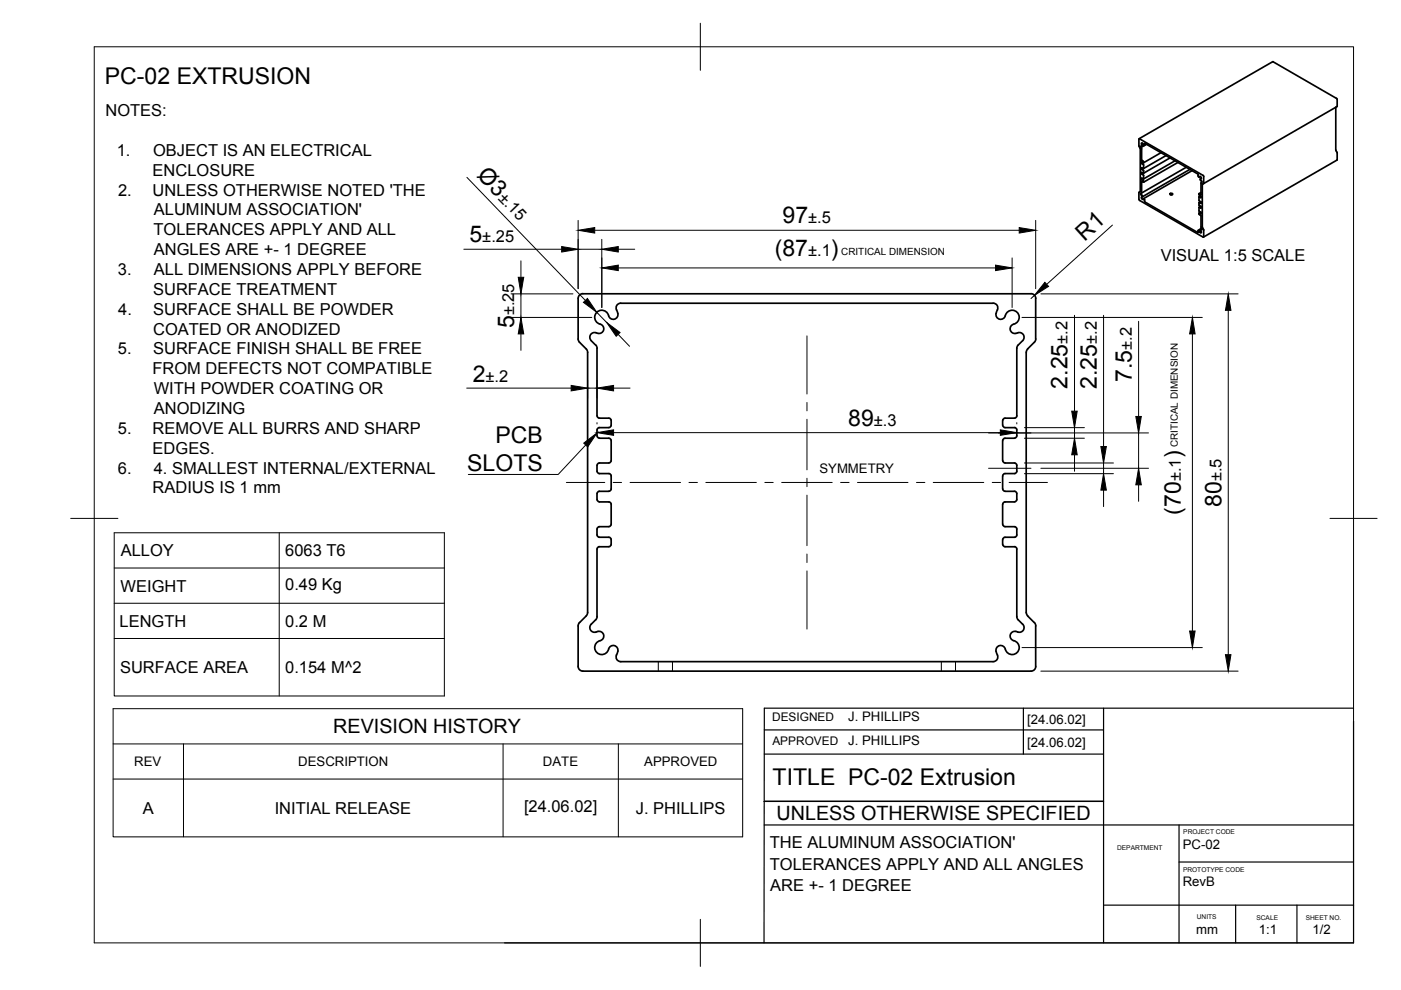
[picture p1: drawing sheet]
<svg xmlns="http://www.w3.org/2000/svg" width="297mm" height="210mm" viewBox="0 0 297 210" stroke-linecap="round" stroke-linejoin="round" font-family="sans-serif">
<!-- layer: Visible -->
<g fill="none" stroke="#000" stroke-width=".36">
<path d="M269.8 13.1l-28.3 16.3M269.8 13.1h.1M269.9 13.1l13.5 7.8M241.5 31.1l.2 .3M241.6 29.4l13.5 7.8 .1 .2v1.4M241.6 29.4l-.1 .1v1.5M241.7 31.4v9.2M241.9 31.2l.1 .4M242 38.5v2.4M242 31.6v2.3M242 34.4v.2M242 35.6v.2"/>
<path d="M242 36.6v.2M242 37.8v.2M242 36.8l.1 .1M242 37.8l.5 .1M242 38.5l.5 .1M242 38l.5 .4M242 35.6l.5 .1M242 34.6l.5 .4M242 33.9l.5 .4M242 35.8l.5 .4M242 34.4l.5 .1M242.1 36.9l.4 .3"/>
<path d="M242.1 36.6l.3 .1M242.1 36.5l-.1 .1M242.1 30.8l.2 .2h-.5l.1 .2M242.5 34.3v.2M242.5 36.2v.5M242.5 37.2v.7M242.5 38.4v.2M242.5 36.7h-.1M242.7 30.7l-.1 .2-.3-.5-.3-.1 .1 .5M242.7 30.7v-.3l11.2 6.5M243.1 30.6l-.9 .5M246.1 32.4l-3.7 2.1"/>
<path d="M247.2 33l-4.7 2.7v-.7M248.1 33.5l-5.7 3.2M249.1 34.1l-6.7 3.8M249.7 34.5l-7.3 4.1M251.5 35.5l-9.6 5.5 .1 .4M252.3 35.9l-10.1 5.8M252.7 36.2l-10.3 5.9M253.9 36.9l.1 .5 .3 .1M254.3 37.5l.1-.1 .3 .2v.3l-.3 .2 .2 .2M254.5 37.4l-.2 .2M254.6 38.3h.1M254.6 38.8v2.4"/>
<path d="M254.7 38.3l.2 .3-.2 .2M254.7 37.8l-.2 .1M255 39l-.1 9.1 .3 .5M255.2 38.8v.1M283.3 22.7l-.1 9.1 .3 .6v1.5l-28.3 16.4M283.4 20.8l.1 .3v1.4M283.5 22.5l-28.5 16.5M241.5 40.9v1.4l.1 .2M241.5 40.7v.1M241.6 42.5l13.5 7.7h.1M241.7 40.7l-.2 .1M242 41.4h.1"/>
<path d="M242.1 41.4l.2 .2-.3 .1v.4l.3 .2 .3-.1 .1 .2M242.7 42.4l.1 .4 11.1 6.5M248.1 41h.3l.2 .2-.3 .1-.3-.1zM248.2 41.3h.2M254.2 43v.5l.4 .2M254.2 41.8l.1 .8M254.2 41.1l.1 .3M254.2 41.1l.4 .1M254.3 42.6l.3 .2M254.3 41.4l.3 .1M254.3 43l.3 .1M254.3 43h-.1"/>
<path d="M254.3 49l-.3-.2 .1 .4-.2 .1M254.6 43.7l-.4 .3M254.6 45l-.4 .2M254.6 41.5l-.4 .2M254.6 42.8l-.4 .2M254.6 45v.3l-.4-.1v.2l.4 .4 .1 2.5M254.6 43.7v.2M254.6 42.8v.3M254.6 41.5v.4l-.4-.1M254.6 43.9v.2M254.6 40.8l-.4 .3M254.6 44.1l-.4-.1v.7l.4 .3"/>
<path d="M254.7 48.7l-.3-.1 .3 .5v.3l-.4-.4M254.7 48.3l.2 .3-.2 .1M254.8 48.4l-.8 .4M255.2 48.6v1.6M123.6 62.3h95a.97 .97 0 0 1 1 1v8.6l-.3 .7M123.6 62.3a1.01 1.01 0 0 0-1 1v8.8l1.7 1.9 .3 .7M124.6 74.7v55.2l-.3 .7M125.3 72.2l1 1M126.3 73.1l.3 .8M126.6 73.9v14.3l.2 .4 .3 .1h2l.4 .2 .1 1.3-.3 .4h-.2M126.8 70.7a1.05 1.05 0 0 0-1.5 .1 1.05 1.05 0 0 0 0 1.4M127.2 68.7a1.49 1.49 0 0 1-.7-2.5 1.49 1.49 0 0 1 2.5 .7 1.04 1.04 0 0 0 1.5 .7 1.04 1.04 0 0 0 .3-1.6 1.04 1.04 0 0 1-.1-1.1 1.04 1.04 0 0 1 .9-.6h78.9a1.11 1.11 0 0 1 1 .7 1.11 1.11 0 0 1-.2 1.2 1.02 1.02 0 0 0 .5 1.4 1.02 1.02 0 0 0 1.3-.7 1.49 1.49 0 0 1 2.5-.7 1.49 1.49 0 0 1-.7 2.5 1.01 1.01 0 0 0-.7 1.2 1.01 1.01 0 0 0 1.2 .8"/>
<path d="M127.2 68.7a1.01 1.01 0 0 1 .8 1.2 1.01 1.01 0 0 1-1.2 .8M215.4 70.7a1.05 1.05 0 0 1 1.4 .1 1.05 1.05 0 0 1 0 1.4M215.6 73.9v14.3l-.3 .4-.2 .1h-2l-.4 .2-.1 1.3 .2 .4h.3M216.8 72.2l-1.1 1.2-.1 .5M217.6 74.7v55.2l.3 .7M217.9 74l-.3 .7M219.3 72.6l-1.4 1.4M126.6 98.7v1.2l.2 .4 2.3 .1 .4 .3 .1 .2-.1 3-.4 .3h-2.3l-.2 .5M127.1 90.7h2M127.1 90.6l-.3 .1-.2 .5 .1 1.4 .4 .3h2l.4 .3 .1 .2M129.6 93.4l-.1 4.5-.4 .3h-2h-.3l-.2 .5M212.6 93.4l.1 4.5 .4 .3h2h.2l.3 .5"/>
<path d="M213.1 90.7h2M215.1 90.6l.2 .1 .3 .4-.1 1.5-.4 .3h-2l-.4 .3-.1 .2M215.6 98.7v1.2l-.3 .4-2.2 .1-.3 .1-.2 .4 .1 3 .4 .3h2.2l.3 .5M126.6 104.7l.1 1.5 .4 .2M127.1 106.4h2l.4 .3 .1 4.5-.3 .4h-.2M129.1 111.7h-2.3l-.2 .5v1.2l.2 .4 .3 .1 2.2 .1 .3 .4M129.6 114.4v1l-.3 .4-2.2 .1-.4 .2-.1 .3v14.3l-.3 .7M212.6 114.4v1l.2 .4 2.3 .1 .4 .2 .1 .3v14.3l.1 .5 1.1 1.1M213.1 111.7h2.2l.3 .5v1.2l-.3 .4-.2 .1-2.3 .1-.2 .4M215.1 106.4h-2l-.4 .3-.1 4.5 .2 .4h.3M215.6 104.7l-.1 1.5-.4 .2M122.6 132.7v8.6a1.01 1.01 0 0 0 1 1"/>
<path d="M122.9 132l-.3 .7M124.3 130.6l-1.4 1.4M126.3 131.4l-1 .9a1.05 1.05 0 0 0 0 1.5 1.05 1.05 0 0 0 1.5 .1M126.8 133.9a1.01 1.01 0 0 1 1.2 .7 1.01 1.01 0 0 1-.8 1.2M127.2 135.8a1.49 1.49 0 0 0-.7 2.5 1.49 1.49 0 0 0 2.5-.7M129 137.6a1.01 1.01 0 0 1 1.3-.7 1.01 1.01 0 0 1 .7 1.2M130.7 138.8a1.01 1.01 0 0 0 .9 1.5h78.9a1.01 1.01 0 0 0 1-1.5M131 138.1l-.3 .7M211.2 138.1l.3 .7M213.1 137.6a1.01 1.01 0 0 0-1.2-.7 1.01 1.01 0 0 0-.7 1.2M216.8 132.3a1.05 1.05 0 0 1 0 1.5 1.05 1.05 0 0 1-1.4 .1 1 1 0 0 0-1.2 .7 1 1 0 0 0 .7 1.2 1.49 1.49 0 0 1 .8 2.5 1.49 1.49 0 0 1-2.6-.7M217.9 130.6l1.4 1.4"/>
<path d="M219.3 132l.3 .7M219.6 132.7v8.6a1.01 1.01 0 0 1-1 1h-95"/>
</g>
<!-- layer: Hidden -->
<path d="M139.6 140.3v2M142.6 140.3v2M199.6 140.3v2M202.6 140.3v2" fill="none" stroke="#000" stroke-width=".21"/>
<!-- layer: BORDER -->
<path d="M20 9.9h267v190h-267zM148.5 4.9v10M15 109.9h10M282 109.9h10M148.5 194.9v10" fill="none" stroke="#000" stroke-width=".21"/>
<!-- layer: TITLEBLOCK -->
<g fill="none" stroke="#000" stroke-width=".25">
<path d="M162.1 154.8h71.9M162.1 159.9h71.9M217 150.1v9.8M234 150.1v49.8M287 152.9v47h-180M287 150.1h-124.9l-.1 49.8M162 169.9h72M162 174.9h125M234 169.9h-72h72M250 174.9v25M234 191.9h53M250 182.8h36.9"/>
<path d="M262 191.9v8M275 191.9v8"/>
</g>
<!-- layer: Custom Tables -->
<path d="M24.2 113h70v34.6h-70zM59.2 113v34.6M24.2 120.4h70M24.2 127.9h70M24.2 135.4h70M24 150.3h133.5v27.1h-133.5zM24 157.7h133.5M38.9 157.7v19.7M106.7 157.7v19.7M131.1 157.7v19.7M24 165.2h133.5" fill="none" stroke="#000" stroke-width=".21"/>
<!-- layer: FD_Dimensions -->
<g fill="none" stroke="#000" stroke-width=".21">
<path d="M99 37.6l25.1 26.1M98.3 52.8h20.8M110.4 55.3v3.5M122.6 46.7v14.5M122.6 52.8h5M126.1 48.8h90M127.6 50.8v14.4M131.1 56.8h80M131.1 52.8h3.5M214.6 54.7v10.5M219.6 46.7v14.5M235.9 47.7l-14 12.6"/>
<path d="M108.4 62.3h13.1M108.4 67.3h17.1M110.4 62.3v5M110.4 70.8v3.5M126.5 66.2l2.1 2.2M131.1 70.9l2.4 2.5M216.7 67.3h38.2M219.3 62.6l-.7 .7M220.7 62.3h41.8M227.8 66.9v20.3M234 66.9v27.8M241.4 68.1v20.2"/>
<path d="M252.8 70.8v63M260.4 65.8v73M99 82.3h22.1M124.6 80.6v3.8M124.6 82.3h2M126.6 80.6v3.8M126.6 89.6v.3M130.1 82.3h3.5M130.1 91.7h82M211.7 91.8h31.8M215.6 89.6v.3M217.2 98.2h18.9"/>
<path d="M217.2 92.9h12.7M217.2 90.7h12.7M220.7 99.3h22.8M227.8 90.7v2.2M227.8 96.4v3.5M234 98.2v2.2M241.4 91.8v7.5M217.2 100.4h18.9M234 103.9v3.5M241.4 102.8v3.5M216.7 137.3h38.2M220.7 142.3h41.8"/>
</g>
<g fill="#000" stroke="#000" stroke-width=".21">
<path d="M109.9 58.8h1.1l-.6 3.5zM119.1 52.3l3.5 .5-3.5 .6zM122.6 48.8l3.5-.5v1.1zM127.6 56.8l3.5-.6v1.2zM127.6 52.8l3.5-.5v1.1zM211.1 56.2l3.5 .6-3.5 .6zM216.1 48.3l3.5 .5-3.5 .6zM221.5 59.9l.8 .8-3 1.9zM110.4 67.3l.6 3.5h-1.1zM123.7 64.1l.8-.8 2 2.9zM128.6 68.4l2.9 2.1-.9 .8zM252.8 67.3l.6 3.5h-1.2z"/>
<path d="M260.4 62.3l.6 3.5h-1.2zM121.1 81.7l3.5 .6-3.5 .6zM126.6 82.3l3.5-.6v1.2zM126.6 91.7l3.5-.6v1.2zM212.1 91.1l3.5 .6-3.5 .6zM227.8 92.9l.6 3.5h-1.2zM227.2 87.2h1.2l-.6 3.5zM233.4 94.7h1.2l-.6 3.5zM240.8 88.3h1.2l-.6 3.5zM234 100.4l.6 3.5h-1.2zM241.4 99.3l.6 3.5h-1.2zM252.2 133.8h1.2l-.6 3.5z"/>
<path d="M259.8 138.8h1.2l-.6 3.5z"/>
</g>
<!-- layer: Smart Centers -->
<g fill="none" stroke="#000" stroke-width=".21">
<path d="M171.1 71.2v12.3M171.1 85.3v1.8M171.1 88.9v10.7M209.6 91.8h9M209.6 99.3h9M120.1 102.3h8.1M130 102.3h1.8M133.6 102.3h10.7M146.1 102.3h1.8M149.6 102.3h10.8M162.2 102.3h1.7M165.7 102.3h10.7"/>
<path d="M171.1 101.4v1.8M171.1 105v10.7M171.1 117.5v1.8M178.2 102.3h1.8M181.8 102.3h10.7M194.3 102.3h1.8M197.9 102.3h10.7M210.4 102.3h1.8M214 102.3h8.1M171.1 121v12.4"/>
</g>
<!-- layer: Leaders -->
<path d="M123.8 94l2.8-2.2-2 3z" fill="#000" stroke="#000" stroke-width=".21"/>
<path d="M124.2 94.4l-5.9 6.2h-19" fill="none" stroke="#000" stroke-width=".21"/>
<g font-size="4.9">
<text x="22.2" y="17.7">PC-02 EXTRUSION</text>
<text x="100.9" y="37.4" transform="rotate(46 100.9 37.4)">Ø3</text>
<text x="165.9" y="47.4">97</text>
<text x="99.5" y="51.4">5</text>
<text x="229.9" y="51.2" transform="rotate(-42 229.9 51.2)">R1</text>
<text x="164.3" y="54.4">(87</text>
<text x="176.1" y="54.4">)</text>
<text x="109" y="69.6" transform="rotate(-90 109 69.6)">5</text>
<text x="100.2" y="80.9">2</text>
<text x="226.4" y="82.4" transform="rotate(-90 226.4 82.4)">2.25</text>
<text x="232.5" y="82.4" transform="rotate(-90 232.5 82.4)">2.25</text>
<text x="239.9" y="81" transform="rotate(-90 239.9 81)">7.5</text>
<text x="105.1" y="94">PCB</text>
<text x="179.8" y="90.3">89</text>
<text x="99.1" y="99.9">SLOTS</text>
<text x="250.4" y="97.2" transform="rotate(-90 250.4 97.2)">)</text>
<text x="259" y="107.5" transform="rotate(-90 259 107.5)">80</text>
<text x="250.4" y="109.1" transform="rotate(-90 250.4 109.1)">(70</text>
<text x="163.8" y="166.3">TITLE PC-02 Extrusion</text>
</g>
<g font-size="4.2">
<text x="70.7" y="155.5">REVISION HISTORY</text>
<text x="164.6" y="173.9">UNLESS OTHERWISE SPECIFIED</text>
</g>
<g font-size="3.5">
<text x="22.4" y="24.7">NOTES:</text>
<text x="24.7" y="33">1.</text>
<text x="32.5" y="33">OBJECT IS AN ELECTRICAL</text>
<text x="25" y="41.5">2.</text>
<text x="32.4" y="37.2">ENCLOSURE</text>
<text x="32.4" y="41.5">UNLESS OTHERWISE NOTED 'THE</text>
<text x="32.6" y="45.7">ALUMINUM ASSOCIATION'</text>
<text x="105.5" y="42.1" transform="rotate(46 105.5 42.1)">±.15</text>
<text x="171.4" y="47.4">±.5</text>
<text x="32.6" y="49.9">TOLERANCES APPLY AND ALL</text>
<text x="102.3" y="51.4">±.25</text>
<text x="25" y="58.3">3.</text>
<text x="32.6" y="54.1">ANGLES ARE +- 1 DEGREE</text>
<text x="32.6" y="58.3">ALL DIMENSIONS APPLY BEFORE</text>
<text x="171.3" y="54.4">±.1</text>
<text x="246.1" y="55.4">VISUAL 1:5 SCALE</text>
<text x="32.5" y="62.5">SURFACE TREATMENT</text>
<text x="25.1" y="66.7">4.</text>
<text x="32.5" y="66.7">SURFACE SHALL BE POWDER</text>
<text x="32.5" y="70.9">COATED OR ANODIZED</text>
<text x="109" y="66.9" transform="rotate(-90 109 66.9)">±.25</text>
<text x="25" y="75.1">5.</text>
<text x="32.5" y="75.1">SURFACE FINISH SHALL BE FREE</text>
<text x="226.4" y="72.9" transform="rotate(-90 226.4 72.9)">±.2</text>
<text x="232.5" y="72.9" transform="rotate(-90 232.5 72.9)">±.2</text>
<text x="239.9" y="74.2" transform="rotate(-90 239.9 74.2)">±.2</text>
<text x="32.3" y="79.3">FROM DEFECTS NOT COMPATIBLE</text>
<text x="32.6" y="83.6">WITH POWDER COATING OR</text>
<text x="102.9" y="80.9">±.2</text>
<text x="32.6" y="87.8">ANODIZING</text>
<text x="25" y="92">5.</text>
<text x="32.4" y="92">REMOVE ALL BURRS AND SHARP</text>
<text x="185.3" y="90.3">±.3</text>
<text x="25" y="100.4">6.</text>
<text x="32.4" y="96.2">EDGES.</text>
<text x="32.6" y="100.4">4. SMALLEST INTERNAL/EXTERNAL</text>
<text x="32.4" y="104.6">RADIUS IS 1 mm</text>
<text x="250.4" y="102.1" transform="rotate(-90 250.4 102.1)">±.1</text>
<text x="259" y="102" transform="rotate(-90 259 102)">±.5</text>
<text x="25.6" y="118">ALLOY</text>
<text x="60.5" y="117.9">6063 T6</text>
<text x="25.6" y="125.4">WEIGHT</text>
<text x="60.5" y="125.1">0.49 Kg</text>
<text x="25.4" y="132.9">LENGTH</text>
<text x="60.5" y="132.9">0.2 M</text>
<text x="25.5" y="142.7">SURFACE AREA</text>
<text x="60.5" y="142.7">0.154 M^2</text>
<text x="30.3" y="172.6">A</text>
<text x="58.3" y="172.6">INITIAL RELEASE</text>
<text x="111.1" y="172.2">[24.06.02]</text>
<text x="134.8" y="172.6">J. PHILLIPS</text>
<text x="163.2" y="179.9">THE ALUMINUM ASSOCIATION'</text>
<text x="163.2" y="184.4">TOLERANCES APPLY AND ALL ANGLES</text>
<text x="163.3" y="188.9">ARE +- 1 DEGREE</text>
</g>
<g font-size="2.8">
<text x="173.7" y="100.2">SYMMETRY</text>
<text x="179.8" y="152.9">J. PHILLIPS</text>
<text x="217.8" y="153.5">[24.06.02]</text>
<text x="179.8" y="158">J. PHILLIPS</text>
<text x="217.8" y="158.4">[24.06.02]</text>
<text x="28.5" y="162.4">REV</text>
<text x="63.2" y="162.4">DESCRIPTION</text>
<text x="115.1" y="162.4">DATE</text>
<text x="136.6" y="162.4">APPROVED</text>
<text x="250.8" y="179.9">PC-02</text>
<text x="250.8" y="187.9">RevB</text>
<text x="253.6" y="198">mm</text>
<text x="278.3" y="198">1/2</text>
<text x="266.9" y="198">1:1</text>
</g>
<g font-size="2.5">
<text x="163.7" y="153">DESIGNED</text>
<text x="163.8" y="157.9">APPROVED</text>
</g>
<g font-size="2.1">
<text x="178.4" y="54.1">CRITICAL DIMENSION</text>
<text x="249.7" y="94.8" transform="rotate(-90 249.7 94.8)">CRITICAL DIMENSION</text>
</g>
<g font-size="1.4">
<text x="250.9" y="176.9">PROJECT CODE</text>
<text x="236.9" y="180.2">DEPARTMENT</text>
<text x="250.8" y="184.8">PROTOTYPE CODE</text>
<text x="253.8" y="194.9">UNITS</text>
<text x="266.4" y="195">SCALE</text>
<text x="276.9" y="195">SHEET NO.</text>
</g>
</svg>
